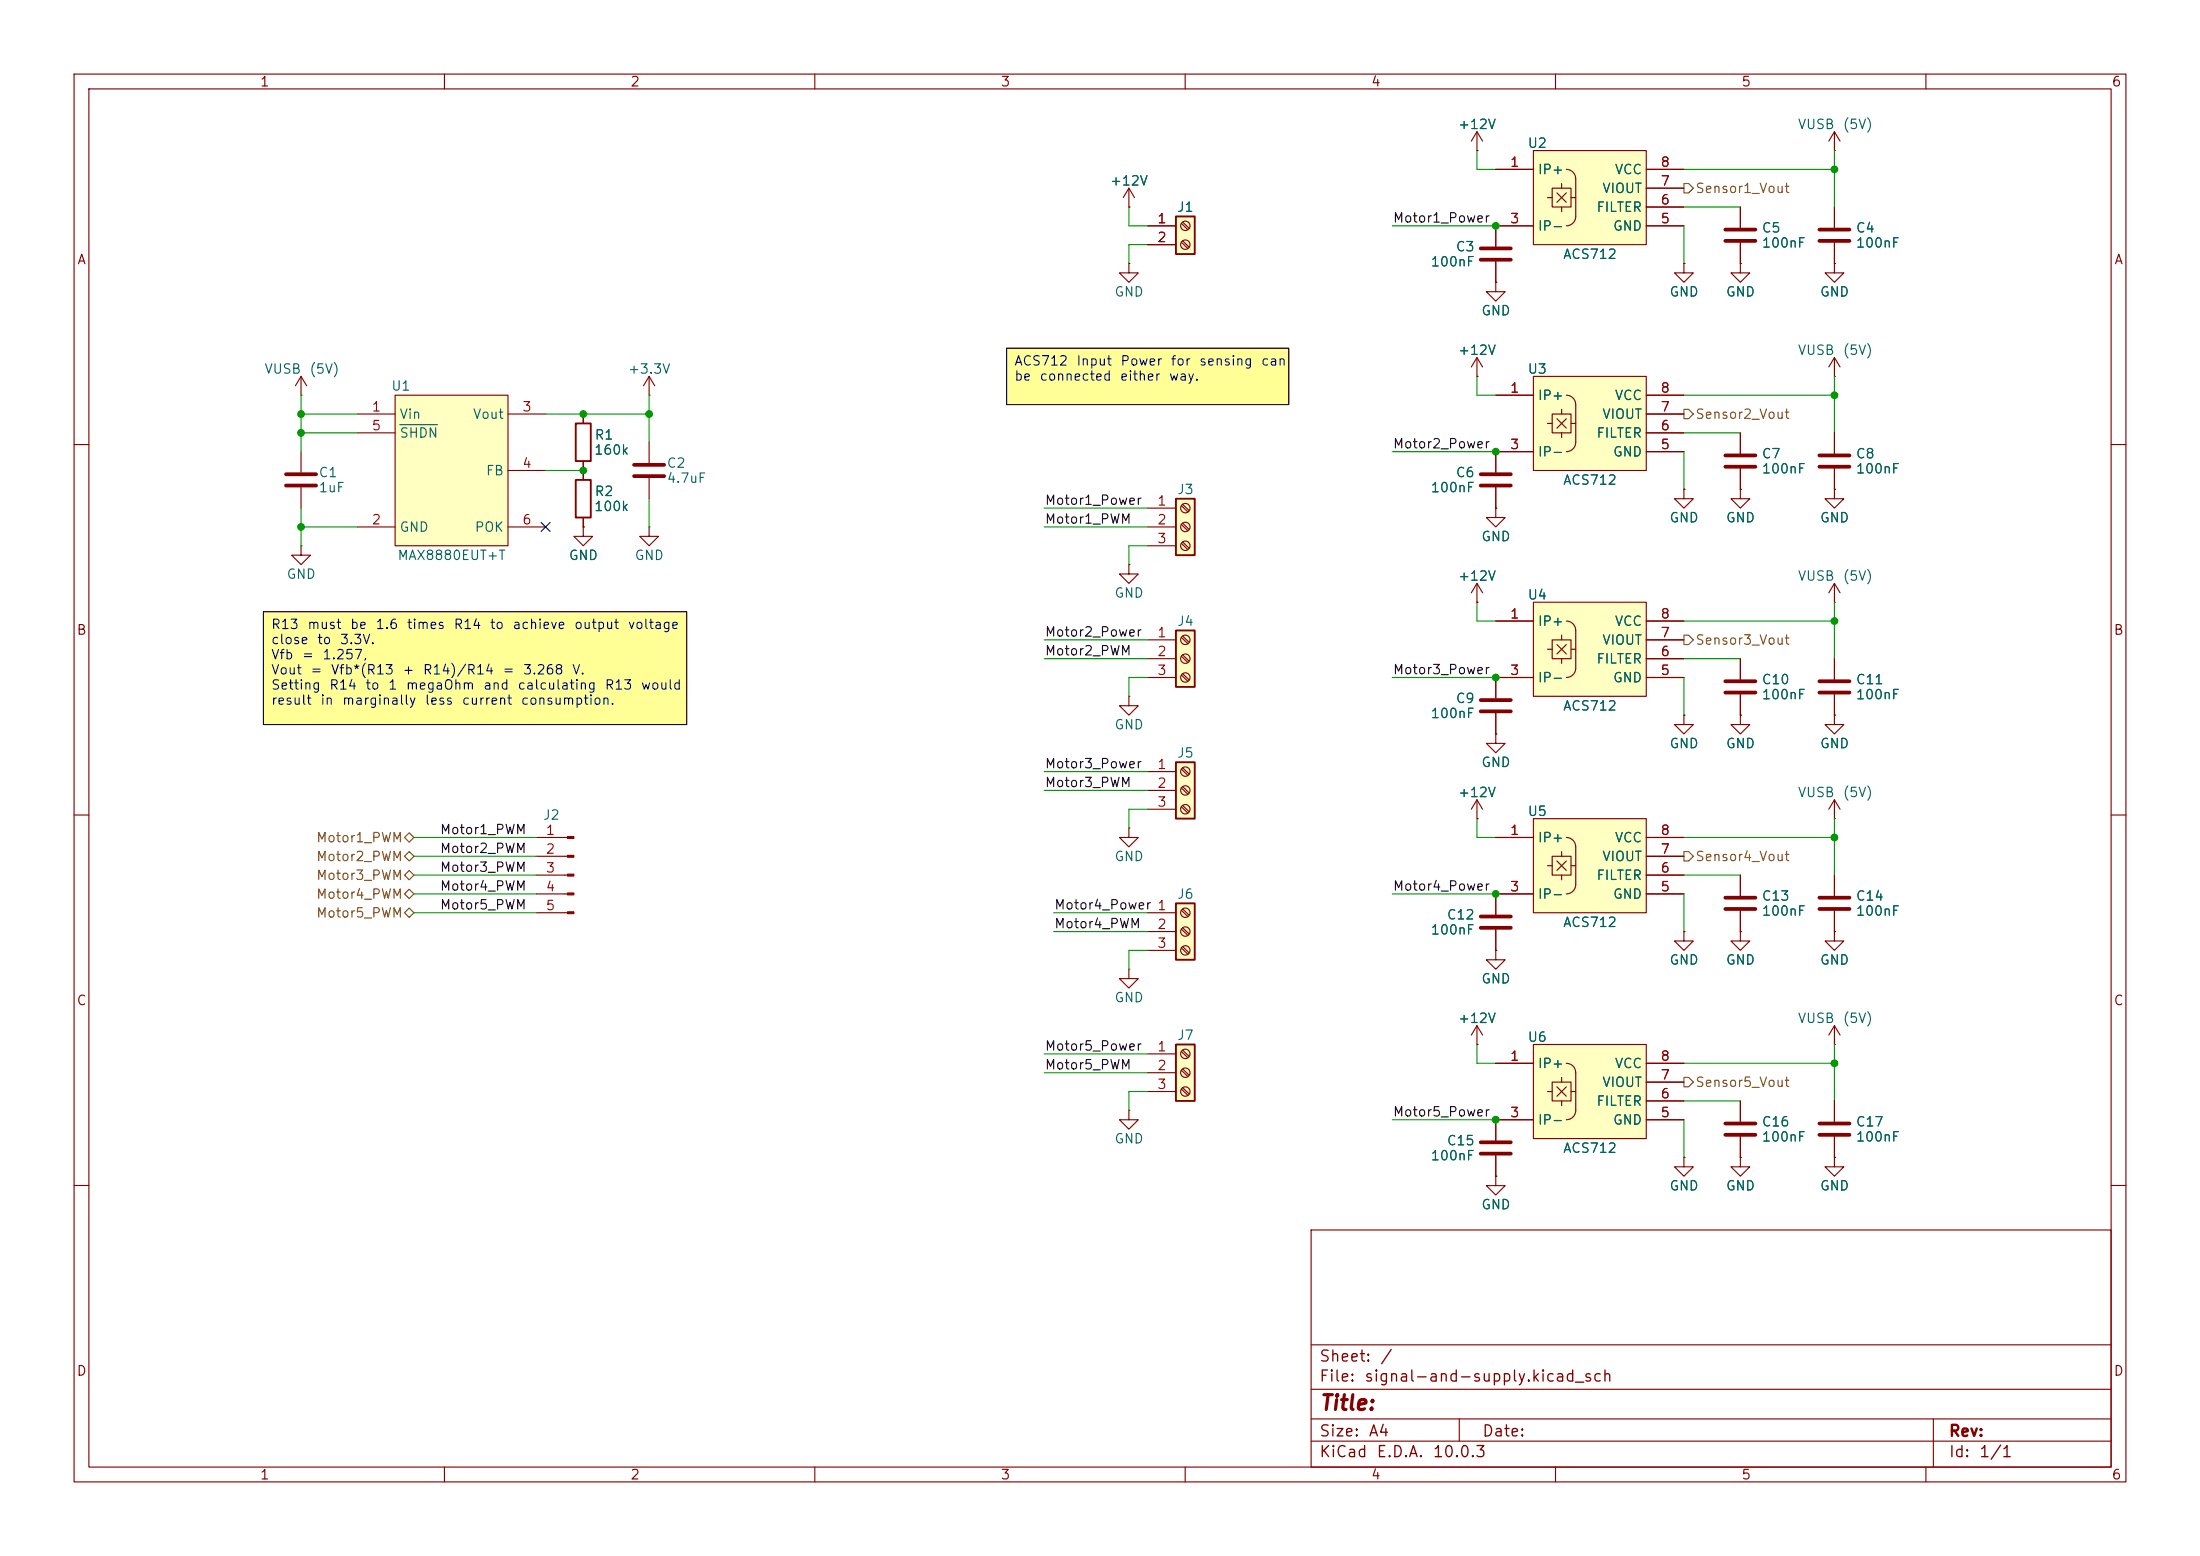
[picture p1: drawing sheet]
<svg xmlns="http://www.w3.org/2000/svg" width="297mm" height="210mm" viewBox="0 0 297 210" stroke-linecap="round" stroke-linejoin="round" font-family="sans-serif">
<g fill="none" stroke="#840000" stroke-width=".15">
<path d="M10 10h277v190h-277zM12 12h273v186h-273zM60 10v2M110 10v2M160 10v2M210 10v2M260 10v2M10 60h2M285 60h2M10 110h2M285 110h2M10 160h2"/>
<path d="M177 166h108v32h-108zM285 160h2M60 198v2M110 198v2M160 198v2M177 194.5h108M177 191.5h108M177 187.5h108M177 181.5h108M197 191.5v3M210 198v2M260 198v2"/>
<path d="M261 191.5v6.5"/>
</g>
<g fill="#ffff96">
<path d="M35.6 82.6h57.1v15.2h-57.1z"/>
<path d="M135.9 47h38.1v7.6h-38.1z"/>
</g>
<path d="M87.6 53.3h.1M87.6 50.8l-.7 1.3M87.6 50.8l.8 1.3M87.6 50.8v2.5M234.9 125.7v1.3h1.3l-1.3 1.3-1.2-1.3h1.2M234.9 125.7h.1M247.6 125.7v1.3h1.3l-1.3 1.3-1.2-1.3h1.2M247.6 125.7h.1" fill="none" stroke="#840000" stroke-width=".15"/>
<path d="M207 110.5h15.2v12.7h-15.2z" fill="#ffffc2"/>
<g fill="none" stroke="#840000" stroke-width=".15">
<path d="M152.4 35.6v1.2h1.3l-1.3 1.3-1.3-1.3h1.3M152.4 35.6h.1M152.4 27.9h.1M152.4 25.4l-.8 1.3M152.4 25.4l.8 1.3M152.4 25.4v2.5M201.9 91.4v2.8M201.9 96.3v2.8M201.9 113h5.1M207 110.5h15.2v12.7h-15.2zM208.9 116.8h.6M209.5 115.6h2.6v2.5h-2.6z"/>
<path d="M210.2 116.2l1.3 1.3M210.8 114.9v.7M210.8 118.1v.6M211.5 113a1.27 1.27 0 0 1 1.2 1.3v5.1a1.27 1.27 0 0 1-1.2 1.2M211.5 116.2l-1.3 1.3M212.1 116.8h.6M222.2 113h5.1M222.2 118.1h5.1M222.2 115.6h5.1M201.9 120.7h5.1M222.2 120.7h5.1"/>
</g>
<path d="M199.9 94.5h4.1M199.9 96h4.1" fill="none" stroke="#840000" stroke-width=".51"/>
<path d="M158.7 29.2h2.6v5.1h-2.6z" fill="#ffffc2"/>
<path d="M158.7 29.2h2.6v5.1h-2.6zM77.7 64.8h2.1v5.1h-2.1z" fill="none" stroke="#840000" stroke-width=".25"/>
<g fill="none" stroke="#840000" stroke-width=".15">
<path d="M154.9 30.5h3.8M154.9 33h3.8M159.5 30.1l.9 .9M159.5 32.7l.9 .8M159.7 30l.8 .8M159.7 32.5l.8 .9M199.4 50.8h.1M199.4 48.3l-.8 1.2M199.4 48.3l.8 1.2M199.4 48.3v2.5M78.7 63.5v1.3M78.7 69.9v1.2"/>
<path d="M201.9 99.1v1.2h1.3l-1.3 1.3-1.2-1.3h1.2M201.9 99.1h.1M201.9 128.3v1.2h1.3l-1.3 1.3-1.2-1.3h1.2M201.9 128.3h.1M201.9 120.7v2.7M201.9 125.5v2.8"/>
<circle cx="160" cy="30.5" r=".63"/>
<circle cx="160" cy="33" r=".63"/>
</g>
<path d="M199.9 123.7h4.1M199.9 125.2h4.1" fill="none" stroke="#840000" stroke-width=".51"/>
<path d="M207 141h15.2v12.7h-15.2z" fill="#ffffc2"/>
<g fill="none" stroke="#840000" stroke-width=".15">
<path d="M201.9 38.1v1.3h1.3l-1.3 1.2-1.2-1.2h1.2M201.9 38.1h.1M201.9 30.5v2.8M201.9 35.3v2.8M40.6 61v2.8M40.6 65.8v2.8M199.4 78.7l-.8 1.3M199.4 78.7l.8 1.3M199.4 78.7v2.6M201.9 68.6v1.3h1.3l-1.3 1.2-1.2-1.2h1.2M201.9 68.6h.1M201.9 61v2.8"/>
<path d="M201.9 65.8v2.8M199.4 81.3h.1M201.9 158.8v1.2h1.3l-1.3 1.3-1.2-1.3h1.2M201.9 158.8h.1M201.9 143.5h5.1M201.9 156v2.8M207 141h15.2v12.7h-15.2zM207 151.1h-5.1v2.8M208.9 147.3h.6M209.5 146.1h2.6v2.5h-2.6zM210.2 146.7l1.3 1.3M210.8 145.4v.7"/>
<path d="M210.8 148.6v.6M211.5 143.5a1.27 1.27 0 0 1 1.2 1.3v5.1a1.27 1.27 0 0 1-1.2 1.2M211.5 146.7l-1.3 1.3M212.1 147.3h.6M222.2 143.5h5.1M222.2 151.1h5.1M222.2 148.6h5.1M222.2 146.1h5.1M234.9 156.2v1.3h1.3l-1.3 1.3-1.2-1.3h1.2M234.9 156.2h.1M247.6 156.2v1.3h1.3l-1.3 1.3-1.2-1.3h1.2M247.6 156.2h.1"/>
</g>
<path d="M199.9 33.5h4.1M199.9 35.1h4.1M38.6 64h4.1M38.6 65.5h4.1M199.9 64h4.1M199.9 65.5h4.1M199.9 154.2h4.1M199.9 155.7h4.1" fill="none" stroke="#840000" stroke-width=".51"/>
<path d="M53.3 53.3h15.3v20.4h-15.3z" fill="#ffffc2"/>
<path d="M48.3 55.9h5M48.3 58.4h5M53.3 53.3h15.3v20.4h-15.3zM68.6 55.9h5.1M48.3 71.1h5M68.6 71.1h5.1M68.6 63.5h5.1" fill="none" stroke="#840000" stroke-width=".15"/>
<path d="M54 57.3h5.1" fill="none" stroke="#006464" stroke-width=".15"/>
<path d="M158.7 85.1h2.6v7.6h-2.6z" fill="#ffffc2"/>
<path d="M158.7 85.1h2.6v7.6h-2.6z" fill="none" stroke="#840000" stroke-width=".25"/>
<g fill="none" stroke="#840000" stroke-width=".15">
<path d="M152.4 76.2v1.3h1.3l-1.3 1.2-1.3-1.2h1.3M152.4 76.2h.1M154.9 86.4h3.8M154.9 88.9h3.8M154.9 91.4h3.8M159.5 86l.9 .9M159.5 88.6l.9 .8M159.5 91.1l.9 .8M159.7 85.9l.8 .8M159.7 88.4l.8 .8M159.7 90.9l.8 .9"/>
<circle cx="160" cy="88.9" r=".63"/>
<circle cx="160" cy="86.4" r=".63"/>
<circle cx="160" cy="91.4" r=".63"/>
</g>
<path d="M158.7 67.3h2.6v7.6h-2.6z" fill="#ffffc2"/>
<path d="M77.7 57.2h2.1v5h-2.1zM158.7 67.3h2.6v7.6h-2.6z" fill="none" stroke="#840000" stroke-width=".25"/>
<g fill="none" stroke="#840000" stroke-width=".15">
<path d="M227.3 35.6v1.2h1.3l-1.3 1.3-1.2-1.3h1.2M227.3 35.6h.1M234.9 35.6v1.2h1.3l-1.3 1.3-1.2-1.3h1.2M234.9 35.6h.1M234.9 27.9v2.8M234.9 32.8v2.8M247.6 35.6v1.2h1.3l-1.3 1.3-1.2-1.3h1.2M247.6 35.6h.1M78.7 55.9v1.3M87.6 59.7v2.8M40.6 73.7v1.2h1.3l-1.3 1.3-1.2-1.3h1.2M40.6 73.7h.1"/>
<path d="M78.7 71.1v1.3h1.3l-1.3 1.3-1.2-1.3h1.2M78.7 71.1h.1M78.7 62.2v1.3M87.6 64.5v2.8M154.9 68.6h3.8M154.9 71.1h3.8M154.9 73.7h3.8M159.5 68.2l.9 .9M159.5 70.8l.9 .8M159.5 73.3l.9 .9M159.7 68.1l.8 .8M159.7 70.6l.8 .9"/>
<path d="M159.7 73.2l.8 .8M227.3 66v1.3h1.3l-1.3 1.3-1.2-1.3h1.2M227.3 66h.1M234.9 66v1.3h1.3l-1.3 1.3-1.2-1.3h1.2M234.9 66h.1M247.6 66v1.3h1.3l-1.3 1.3-1.2-1.3h1.2M247.6 66h.1M247.6 78.7v2.6M247.6 78.7l-.7 1.3M247.6 78.7l.8 1.3M152.4 94v1.3h1.3l-1.3 1.2-1.3-1.2h1.3M152.4 94h.1"/>
<path d="M227.3 96.5v1.3h1.3l-1.3 1.3-1.2-1.3h1.2M227.3 96.5h.1M234.9 96.5v1.3h1.3l-1.3 1.3-1.2-1.3h1.2M234.9 96.5h.1M234.9 88.9v2.8M234.9 93.7v2.8M247.6 96.5v1.3h1.3l-1.3 1.3-1.2-1.3h1.2M247.6 96.5h.1M247.6 81.3h.1M247.6 88.9v2.8M247.6 93.7v2.8M72.4 113h4.2"/>
<path d="M72.4 115.6h4.2M72.4 118.1h4.2M234.9 118.1v2.8M247.6 110.5h.1M247.6 108v2.5M247.6 108l-.7 1.2M247.6 108l.8 1.2M72.4 120.7h4.2M72.4 123.2h4.2M234.9 122.9v2.8M247.6 138.4v2.6M247.6 138.4l-.7 1.3"/>
<path d="M247.6 138.4l.8 1.3M227.3 156.2v1.3h1.3l-1.3 1.3-1.2-1.3h1.2M227.3 156.2h.1M234.9 148.6v2.8M234.9 153.4v2.8M247.6 141h.1M247.6 148.6v2.8M247.6 153.4v2.8"/>
<circle cx="160" cy="68.6" r=".63"/>
<circle cx="160" cy="73.7" r=".63"/>
<circle cx="160" cy="71.1" r=".63"/>
</g>
<g fill="none" stroke="#840000" stroke-width=".51">
<path d="M232.9 31h4.1M232.9 32.5h4.1M85.6 62.7h4.1M85.6 64.3h4.1M232.9 91.9h4.1M232.9 93.5h4.1M245.6 91.9h4.1M245.6 93.5h4.1M232.9 121.2h4.1M232.9 122.7h4.1M232.9 151.6h4.1M232.9 153.2h4.1"/>
<path d="M245.6 151.6h4.1M245.6 153.2h4.1"/>
</g>
<g fill="#840000" stroke="#840000" stroke-width=".15">
<path d="M76.6 112.9h.9v.3h-.9z"/>
<path d="M76.6 115.4h.9v.3h-.9z"/>
<path d="M76.6 118h.9v.2h-.9z"/>
<path d="M76.6 120.5h.9v.3h-.9z"/>
<path d="M76.6 123.1h.9v.2h-.9z"/>
</g>
<path d="M207 81.3h15.2v12.7h-15.2z" fill="#ffffc2"/>
<g fill="none" stroke="#840000" stroke-width=".15">
<path d="M199.4 17.8v2.5M199.4 17.8l-.8 1.3M199.4 17.8l.8 1.3M247.6 17.8v2.5M247.6 17.8l-.7 1.3M247.6 17.8l.8 1.3M199.4 20.3h.1M247.6 20.3h.1M247.6 27.9v2.8M247.6 32.8v2.8M40.6 53.3h.1M40.6 50.8l-.7 1.3"/>
<path d="M40.6 50.8l.8 1.3M40.6 50.8v2.5M247.6 50.8h.1M247.6 48.3v2.5M247.6 58.4v2.8M247.6 48.3l-.7 1.2M247.6 48.3l.8 1.2M247.6 63.2v2.8M201.9 83.8h5.1M201.9 91.4h5.1M207 81.3h15.2v12.7h-15.2zM208.9 87.6h.6"/>
<path d="M209.5 86.4h2.6v2.5h-2.6zM210.2 87l1.3 1.3M210.8 85.7v.7M210.8 88.9v.6M211.5 83.8a1.27 1.27 0 0 1 1.2 1.3v5.1a1.27 1.27 0 0 1-1.2 1.2M211.5 87l-1.3 1.3M212.1 87.6h.6M222.2 83.8h5.1M222.2 91.4h5.1M222.2 88.9h5.1M222.2 86.4h5.1M199.4 110.5h.1"/>
<path d="M199.4 108l-.8 1.2M199.4 108l.8 1.2M199.4 108v2.5M152.4 149.9v1.2h1.3l-1.3 1.3-1.3-1.3h1.3M152.4 149.9h.1"/>
</g>
<path d="M245.6 31h4.1M245.6 32.5h4.1M245.6 61.5h4.1M245.6 63h4.1" fill="none" stroke="#840000" stroke-width=".51"/>
<path d="M158.7 102.9h2.6v7.6h-2.6z" fill="#ffffc2"/>
<path d="M158.7 102.9h2.6v7.6h-2.6z" fill="none" stroke="#840000" stroke-width=".25"/>
<g fill="none" stroke="#840000" stroke-width=".15">
<path d="M154.9 104.1h3.8M154.9 106.7h3.8M154.9 109.2h3.8M159.5 103.8l.9 .8M159.5 106.3l.9 .9M159.5 108.9l.9 .8M159.7 103.6l.8 .9M159.7 106.2l.8 .8M159.7 108.7l.8 .9"/>
<circle cx="160" cy="104.1" r=".63"/>
<circle cx="160" cy="106.7" r=".63"/>
<circle cx="160" cy="109.2" r=".63"/>
</g>
<path d="M158.7 121.9h2.6v7.6h-2.6z" fill="#ffffc2"/>
<path d="M158.7 121.9h2.6v7.6h-2.6z" fill="none" stroke="#840000" stroke-width=".25"/>
<g fill="none" stroke="#840000" stroke-width=".15">
<path d="M152.4 111.8v1.2h1.3l-1.3 1.3-1.3-1.3h1.3M152.4 111.8h.1M154.9 123.2h3.8M154.9 125.7h3.8M154.9 128.3h3.8M159.5 122.9l.9 .8M159.5 125.4l.9 .8M159.5 127.9l.9 .9M159.7 122.7l.8 .8M159.7 125.2l.8 .9M159.7 127.8l.8 .8"/>
<circle cx="160" cy="125.7" r=".63"/>
<circle cx="160" cy="123.2" r=".63"/>
<circle cx="160" cy="128.3" r=".63"/>
</g>
<path d="M207 20.3h15.2v12.7h-15.2z" fill="#ffffc2"/>
<g fill="none" stroke="#840000" stroke-width=".15">
<path d="M201.9 22.9h5.1M201.9 30.5h5.1M207 20.3h15.2v12.7h-15.2zM208.9 26.7h.6M209.5 25.4h2.6v2.5h-2.6zM210.2 26l1.3 1.3M210.8 24.8v.6M210.8 27.9v.7M211.5 22.9a1.27 1.27 0 0 1 1.2 1.2v5.1a1.27 1.27 0 0 1-1.2 1.3M211.5 26l-1.3 1.3M212.1 26.7h.6M222.2 22.9h5.1"/>
<path d="M222.2 30.5h5.1M222.2 27.9h5.1M222.2 25.4h5.1M234.9 58.4v2.8M234.9 63.2v2.8"/>
</g>
<path d="M232.9 61.5h4.1M232.9 63h4.1" fill="none" stroke="#840000" stroke-width=".51"/>
<path d="M207 50.8h15.2v12.7h-15.2z" fill="#ffffc2"/>
<g fill="none" stroke="#840000" stroke-width=".15">
<path d="M201.9 53.3h5.1M207 50.8h15.2v12.7h-15.2zM208.9 57.2h.6M209.5 55.9h2.6v2.5h-2.6zM210.2 56.5l1.3 1.3M210.8 55.2v.7M210.8 58.4v.7M211.5 53.3a1.27 1.27 0 0 1 1.2 1.3v5.1a1.27 1.27 0 0 1-1.2 1.3M211.5 56.5l-1.3 1.3M212.1 57.2h.6M222.2 53.3h5.1M222.2 58.4h5.1"/>
<path d="M222.2 55.9h5.1M201.9 61h5.1M222.2 61h5.1M199.4 138.4l-.8 1.3M199.4 138.4l.8 1.3M199.4 138.4v2.6M199.4 141h.1"/>
</g>
<path d="M158.7 141h2.6v7.6h-2.6z" fill="#ffffc2"/>
<path d="M158.7 141h2.6v7.6h-2.6z" fill="none" stroke="#840000" stroke-width=".25"/>
<g fill="none" stroke="#840000" stroke-width=".15">
<path d="M152.4 27.9h.1M154.9 30.5h3.8M154.9 33h3.8M199.4 20.3h.1M201.9 38.1h.1M201.9 35.3v2.8M201.9 22.9h5.1M207 30.5h-5.1v2.8M222.2 30.5h5.1M222.2 22.9h5.1M222.2 27.9h5.1M222.2 25.4h5.1"/>
<path d="M227.3 35.6h.1M234.9 35.6h.1M234.9 27.9v2.8M234.9 32.8v2.8M247.6 35.6h.1M247.6 27.9v2.8M247.6 32.8v2.8M78.7 55.9v1.3M199.4 50.8h.1M201.9 53.3h5.1M222.2 53.3h5.1M222.2 58.4h5.1"/>
<path d="M222.2 55.9h5.1M234.9 58.4v2.8M247.6 58.4v2.8M78.7 71.1h.1M78.7 62.2v2.6M78.7 69.9v1.2M87.6 71.1v1.3h1.3l-1.3 1.3-1.2-1.3h1.2M87.6 71.1h.1M201.9 68.6h.1M201.9 65.8v2.8M207 61h-5.1v2.8M222.2 61h5.1"/>
<path d="M227.3 66h.1M234.9 66h.1M234.9 63.2v2.8M247.6 66h.1M247.6 63.2v2.8M199.4 81.3h.1M201.9 99.1h.1M201.9 96.3v2.8M201.9 83.8h5.1M207 91.4h-5.1v2.8M222.2 83.8h5.1M222.2 91.4h5.1"/>
<path d="M222.2 88.9h5.1M222.2 86.4h5.1M227.3 96.5h.1M234.9 96.5h.1M234.9 88.9v2.8M234.9 93.7v2.8M247.6 96.5h.1M247.6 88.9v2.8M247.6 93.7v2.8M199.4 110.5h.1M201.9 113h5.1M222.2 113h5.1"/>
<path d="M222.2 118.1h5.1M222.2 115.6h5.1M234.9 118.1v2.8M247.6 118.1v2.8M152.4 130.8v1.3h1.3l-1.3 1.3-1.3-1.3h1.3M152.4 130.8h.1M201.9 128.3h.1M201.9 125.5v2.8M207 120.7h-5.1v2.7M222.2 120.7h5.1M227.3 125.7v1.3h1.3l-1.3 1.3-1.2-1.3h1.2M227.3 125.7h.1"/>
<path d="M234.9 125.7h.1M234.9 122.9v2.8M247.6 125.7h.1M247.6 122.9v2.8M154.9 142.2h3.8M154.9 144.8h3.8M154.9 147.3h3.8M159.5 141.9l.9 .8M159.5 144.4l.9 .9M159.5 147l.9 .8M159.7 141.7l.8 .9M159.7 144.3l.8 .8"/>
<path d="M159.7 146.8l.8 .9M199.4 141h.1M201.9 158.8h.1M201.9 156v2.8M201.9 143.5h5.1M207 151.1h-5.1v2.8M222.2 143.5h5.1M222.2 151.1h5.1M222.2 148.6h5.1M222.2 146.1h5.1M227.3 156.2h.1M234.9 156.2h.1"/>
<path d="M234.9 148.6v2.8M234.9 153.4v2.8M247.6 156.2h.1M247.6 148.6v2.8M247.6 153.4v2.8"/>
<circle cx="160" cy="144.8" r=".63"/>
<circle cx="160" cy="147.3" r=".63"/>
<circle cx="160" cy="142.2" r=".63"/>
</g>
<path d="M245.6 121.2h4.1M245.6 122.7h4.1" fill="none" stroke="#840000" stroke-width=".51"/>
<path d="M227.3 24.8h.7l.6 .6-.6 .6h-.7zM227.3 55.2h.7l.6 .7-.6 .6h-.7zM227.3 85.7h.7l.6 .7-.6 .6h-.7zM54.6 113l.6-.6 .7 .6-.7 .7zM54.6 118.1l.6-.6 .7 .6-.7 .6zM54.6 115.6l.6-.7 .7 .7-.7 .6zM227.3 114.9h.7l.6 .7-.6 .6h-.7zM54.6 120.7l.6-.7 .7 .7-.7 .6zM54.6 123.2l.6-.6 .7 .6-.7 .6zM227.3 145.4h.7l.6 .7-.6 .6h-.7z" fill="none" stroke="#725600" stroke-width=".15"/>
<g fill="none" stroke="#009600" stroke-width=".15">
<path d="M152.4 27.9v2.6h2.5M154.9 33h-2.5v2.6M188 30.5h13.9M199.4 20.3v2.6h2.5M227.3 30.5v5.1M227.3 22.9h20.3M227.3 27.9h7.6M247.6 20.3v7.6M40.6 53.3v7.7M40.6 55.9h7.7M40.6 58.4h7.7M73.7 55.9h13.9"/>
<path d="M87.6 53.3v6.4M199.4 50.8v2.5h2.5M227.3 58.4h7.6M227.3 53.3h20.3M247.6 50.8v7.6M40.6 68.6v5.1M40.6 71.1h7.7M73.7 63.5h5M87.6 67.3v3.8M141 71.1h13.9M141 68.6h13.9M154.9 73.7h-2.5v2.5"/>
<path d="M188 61h13.9M227.3 61v5M141 88.9h13.9M141 86.4h13.9M154.9 91.4h-2.5v2.6M188 91.4h13.9M199.4 81.3v2.5h2.5M227.3 91.4v5.1M227.3 88.9h7.6M227.3 83.8h20.3M247.6 81.3v7.6M55.9 118.1h16.5"/>
<path d="M55.9 115.6h16.5M55.9 113h16.5M141 106.7h13.9M141 104.1h13.9M154.9 109.2h-2.5v2.6M199.4 110.5v2.5h2.5M227.3 118.1h7.6M227.3 113h20.3M247.6 110.5v7.6M55.9 120.7h16.5M55.9 123.2h16.5M142.2 125.7h12.7"/>
<path d="M142.2 123.2h12.7M154.9 128.3h-2.5v2.5M188 120.7h13.9M227.3 120.7v5M141 142.2h13.9M141 144.8h13.9M154.9 147.3h-2.5v2.6M188 151.1h13.9M199.4 141v2.5h2.5M227.3 151.1v5.1M227.3 143.5h20.3M227.3 148.6h7.6"/>
<path d="M247.6 141v7.6"/>
</g>
<path d="M73.1 70.5l1.2 1.2M74.3 70.5l-1.2 1.2" fill="none" stroke="#000084" stroke-width=".15"/>
<path d="M135.9 47h38.1v7.6h-38.1zM35.6 82.6h57.1v15.2h-57.1z" fill="none" stroke="#000" stroke-width=".15"/>
<g fill="#009600" stroke="#009600" stroke-width=".14">
<circle cx="201.9" cy="30.5" r=".46"/>
<circle cx="201.9" cy="61" r=".46"/>
<circle cx="87.6" cy="55.9" r=".46"/>
<circle cx="78.7" cy="63.5" r=".46"/>
<circle cx="78.7" cy="55.9" r=".46"/>
<circle cx="201.9" cy="91.4" r=".46"/>
<circle cx="201.9" cy="120.7" r=".46"/>
<circle cx="40.6" cy="71.1" r=".46"/>
<circle cx="40.6" cy="55.9" r=".46"/>
<circle cx="40.6" cy="58.4" r=".46"/>
<circle cx="247.6" cy="53.3" r=".46"/>
<circle cx="247.6" cy="22.9" r=".46"/>
<circle cx="247.6" cy="83.8" r=".46"/>
<circle cx="247.6" cy="143.5" r=".46"/>
<circle cx="201.9" cy="151.1" r=".46"/>
<circle cx="247.6" cy="113" r=".46"/>
</g>
<text font-size="2" fill="#840000" x="178" y="190.8">Title:</text>
<g font-size="1.5" fill="#840000">
<text x="178" y="184.2">Sheet:</text>
<text x="186.2" y="184.2">/</text>
<text x="178" y="186.9">File:</text>
<text x="184.1" y="186.9">signal-and-supply.kicad_sch</text>
<text x="178" y="197.1">KiCad</text>
<text x="178" y="194.3">Size:</text>
<text x="184.7" y="194.3">A4</text>
<text x="185.7" y="197.1">E.D.A.</text>
<text x="193.3" y="197.1">10.0.3</text>
<text x="200" y="194.3">Date:</text>
<text x="263" y="194.3">Rev:</text>
<text x="263" y="197.1">Id:</text>
<text x="267.1" y="197.1">1/1</text>
</g>
<g font-size="1.3" fill="#840000">
<text x="35" y="12">1</text>
<text x="85" y="12">2</text>
<text x="135" y="12">3</text>
<text x="185" y="12">4</text>
<text x="235" y="12">5</text>
<text x="285" y="12">6</text>
<text x="10.3" y="36">A</text>
<text x="285.3" y="36">A</text>
<text x="10.3" y="86">B</text>
<text x="285.3" y="86">B</text>
<text x="10.3" y="136">C</text>
<text x="285.3" y="136">C</text>
<text x="10.3" y="186">D</text>
<text x="285.3" y="186">D</text>
<text x="35" y="200">1</text>
<text x="85" y="200">2</text>
<text x="135" y="200">3</text>
<text x="185" y="200">4</text>
<text x="235" y="200">5</text>
<text x="285" y="200">6</text>
</g>
<g font-size="1.3" fill="#006464">
<text x="196.7" y="17.7">+12V</text>
<text x="242.6" y="17.7">VUSB</text>
<text x="248.7" y="17.7">(5V)</text>
<text x="206.1" y="20.3">U2</text>
<text x="207.5" y="23.8">IP+</text>
<text x="217.9" y="23.8">VCC</text>
<text x="149.8" y="25.4">+12V</text>
<text x="158.8" y="28.9">J1</text>
<text x="215.4" y="28.9">FILTER</text>
<text x="216.2" y="26.4">VIOUT</text>
<text x="196.4" y="34.2">C3</text>
<text x="207.5" y="31.5">IP-</text>
<text x="210.9" y="35.3">ACS712</text>
<text x="217.7" y="31.5">GND</text>
<text x="237.8" y="31.7">C5</text>
<text x="237.8" y="33.7">100nF</text>
<text x="250.5" y="31.7">C4</text>
<text x="250.5" y="33.7">100nF</text>
<text x="150.4" y="40.3">GND</text>
<text x="193.1" y="36.3">100nF</text>
<text x="225.3" y="40.3">GND</text>
<text x="232.9" y="40.3">GND</text>
<text x="245.6" y="40.3">GND</text>
<text x="199.9" y="42.9">GND</text>
<text x="35.6" y="50.8">VUSB</text>
<text x="41.7" y="50.8">(5V)</text>
<text x="52.7" y="53">U1</text>
<text x="84.7" y="50.8">+3.3V</text>
<text x="196.7" y="48.2">+12V</text>
<text x="206.1" y="50.8">U3</text>
<text x="242.6" y="48.2">VUSB</text>
<text x="248.7" y="48.2">(5V)</text>
<text x="53.8" y="56.9">Vin</text>
<text x="53.8" y="59.4">SHDN</text>
<text x="63.8" y="56.9">Vout</text>
<text x="80.2" y="59.6">R1</text>
<text x="207.5" y="54.3">IP+</text>
<text x="215.4" y="59.4">FILTER</text>
<text x="216.2" y="56.9">VIOUT</text>
<text x="217.9" y="54.3">VCC</text>
<text x="42.9" y="64.7">C1</text>
<text x="65.5" y="64.5">FB</text>
<text x="80.1" y="61.7">160k</text>
<text x="89.9" y="63.5">C2</text>
<text x="89.9" y="65.5">4.7uF</text>
<text x="196.4" y="64.7">C6</text>
<text x="207.5" y="61.9">IP-</text>
<text x="210.9" y="65.7">ACS712</text>
<text x="217.7" y="61.9">GND</text>
<text x="237.8" y="62.2">C7</text>
<text x="237.8" y="64.2">100nF</text>
<text x="250.5" y="62.2">C8</text>
<text x="250.5" y="64.2">100nF</text>
<text x="42.9" y="66.8">1uF</text>
<text x="80.1" y="69.3">100k</text>
<text x="80.2" y="67.3">R2</text>
<text x="158.8" y="67">J3</text>
<text x="193.1" y="66.8">100nF</text>
<text x="225.3" y="70.8">GND</text>
<text x="232.9" y="70.8">GND</text>
<text x="245.6" y="70.8">GND</text>
<text x="53.6" y="75.9">MAX8880EUT+T</text>
<text x="53.8" y="72.1">GND</text>
<text x="64" y="72.1">POK</text>
<text x="76.7" y="75.9">GND</text>
<text x="85.6" y="75.9">GND</text>
<text x="199.9" y="73.4">GND</text>
<text x="38.6" y="78.4">GND</text>
<text x="150.4" y="81">GND</text>
<text x="196.7" y="78.7">+12V</text>
<text x="206.1" y="81.2">U4</text>
<text x="242.6" y="78.7">VUSB</text>
<text x="248.7" y="78.7">(5V)</text>
<text x="158.8" y="84.8">J4</text>
<text x="207.5" y="84.8">IP+</text>
<text x="215.4" y="89.9">FILTER</text>
<text x="216.2" y="87.3">VIOUT</text>
<text x="217.9" y="84.8">VCC</text>
<text x="196.4" y="95.2">C9</text>
<text x="207.5" y="92.4">IP-</text>
<text x="217.7" y="92.4">GND</text>
<text x="237.8" y="94.7">100nF</text>
<text x="237.8" y="92.7">C10</text>
<text x="250.5" y="94.7">100nF</text>
<text x="250.5" y="92.7">C11</text>
<text x="150.4" y="98.8">GND</text>
<text x="193.1" y="97.2">100nF</text>
<text x="210.9" y="96.2">ACS712</text>
<text x="225.3" y="101.3">GND</text>
<text x="232.9" y="101.3">GND</text>
<text x="245.6" y="101.3">GND</text>
<text x="158.8" y="102.6">J5</text>
<text x="196.7" y="107.9">+12V</text>
<text x="199.9" y="103.8">GND</text>
<text x="242.6" y="107.9">VUSB</text>
<text x="248.7" y="107.9">(5V)</text>
<text x="73.2" y="111">J2</text>
<text x="206.1" y="110.4">U5</text>
<text x="150.4" y="116.5">GND</text>
<text x="207.5" y="114">IP+</text>
<text x="215.4" y="119.1">FILTER</text>
<text x="216.2" y="116.5">VIOUT</text>
<text x="217.9" y="114">VCC</text>
<text x="158.8" y="121.6">J6</text>
<text x="195.2" y="124.4">C12</text>
<text x="207.5" y="121.6">IP-</text>
<text x="210.9" y="125.4">ACS712</text>
<text x="217.7" y="121.6">GND</text>
<text x="237.8" y="123.9">100nF</text>
<text x="237.8" y="121.9">C13</text>
<text x="250.5" y="123.9">100nF</text>
<text x="250.5" y="121.9">C14</text>
<text x="193.1" y="126.4">100nF</text>
<text x="225.3" y="130.5">GND</text>
<text x="232.9" y="130.5">GND</text>
<text x="245.6" y="130.5">GND</text>
<text x="150.4" y="135.6">GND</text>
<text x="199.9" y="133.1">GND</text>
<text x="158.8" y="140.7">J7</text>
<text x="196.7" y="138.4">+12V</text>
<text x="206.1" y="140.9">U6</text>
<text x="242.6" y="138.4">VUSB</text>
<text x="248.7" y="138.4">(5V)</text>
<text x="207.5" y="144.5">IP+</text>
<text x="215.4" y="149.6">FILTER</text>
<text x="216.2" y="147">VIOUT</text>
<text x="217.9" y="144.5">VCC</text>
<text x="150.4" y="154.6">GND</text>
<text x="195.2" y="154.9">C15</text>
<text x="207.5" y="152.1">IP-</text>
<text x="210.9" y="155.9">ACS712</text>
<text x="217.7" y="152.1">GND</text>
<text x="237.8" y="154.4">100nF</text>
<text x="237.8" y="152.4">C16</text>
<text x="250.5" y="154.4">100nF</text>
<text x="250.5" y="152.4">C17</text>
<text x="193.1" y="156.9">100nF</text>
<text x="225.3" y="161">GND</text>
<text x="232.9" y="161">GND</text>
<text x="245.6" y="161">GND</text>
<text x="199.9" y="163.5">GND</text>
</g>
<g font-size="1.3" fill="#a90000">
<text x="203.8" y="22.8">1</text>
<text x="224.1" y="22.8">8</text>
<text x="224.1" y="27.9">6</text>
<text x="224.1" y="25.4">7</text>
<text x="156.1" y="30.5">1</text>
<text x="156.1" y="33">2</text>
<text x="203.8" y="30.5">3</text>
<text x="224.1" y="30.5">5</text>
<text x="203.8" y="53.3">1</text>
<text x="224.1" y="53.3">8</text>
<text x="50.1" y="55.9">1</text>
<text x="50.1" y="58.4">5</text>
<text x="70.4" y="55.9">3</text>
<text x="224.1" y="58.4">6</text>
<text x="224.1" y="55.9">7</text>
<text x="70.4" y="63.5">4</text>
<text x="203.8" y="60.9">3</text>
<text x="224.1" y="60.9">5</text>
<text x="50.1" y="71.1">2</text>
<text x="70.4" y="71.1">6</text>
<text x="156.1" y="68.6">1</text>
<text x="156.1" y="71.1">2</text>
<text x="156.1" y="73.6">3</text>
<text x="203.8" y="83.8">1</text>
<text x="224.1" y="83.8">8</text>
<text x="156.1" y="86.3">1</text>
<text x="156.1" y="88.9">2</text>
<text x="224.1" y="88.9">6</text>
<text x="224.1" y="86.3">7</text>
<text x="156.1" y="91.4">3</text>
<text x="203.8" y="91.4">3</text>
<text x="224.1" y="91.4">5</text>
<text x="156.1" y="104.1">1</text>
<text x="156.1" y="106.7">2</text>
<text x="73.6" y="113">1</text>
<text x="156.1" y="109.2">3</text>
<text x="203.8" y="113">1</text>
<text x="224.1" y="113">8</text>
<text x="73.6" y="115.5">2</text>
<text x="73.6" y="118.1">3</text>
<text x="224.1" y="118.1">6</text>
<text x="224.1" y="115.5">7</text>
<text x="73.6" y="120.6">4</text>
<text x="73.6" y="123.2">5</text>
<text x="156.1" y="125.7">2</text>
<text x="203.8" y="120.6">3</text>
<text x="224.1" y="120.6">5</text>
<text x="156.1" y="128.2">3</text>
<text x="156.1" y="142.2">1</text>
<text x="203.8" y="143.5">1</text>
<text x="224.1" y="143.5">8</text>
<text x="156.1" y="144.8">2</text>
<text x="156.1" y="147.3">3</text>
<text x="224.1" y="148.6">6</text>
<text x="224.1" y="146">7</text>
<text x="203.8" y="151.1">3</text>
<text x="224.1" y="151.1">5</text>
</g>
<g font-size="1.3" fill="#725600">
<text x="228.8" y="26.4">Sensor1_Vout</text>
<text x="228.8" y="56.9">Sensor2_Vout</text>
<text x="228.8" y="87.3">Sensor3_Vout</text>
<text x="42.6" y="114">Motor1_PWM</text>
<text x="42.6" y="119.1">Motor3_PWM</text>
<text x="42.6" y="116.5">Motor2_PWM</text>
<text x="228.8" y="116.5">Sensor4_Vout</text>
<text x="42.6" y="121.6">Motor4_PWM</text>
<text x="42.6" y="124.2">Motor5_PWM</text>
<text x="228.8" y="147">Sensor5_Vout</text>
</g>
<g font-size="1.3" fill="#0f0f0f">
<text x="188" y="30.4">Motor1_Power</text>
<text x="188" y="60.8">Motor2_Power</text>
<text x="141" y="71">Motor1_PWM</text>
<text x="141" y="68.5">Motor1_Power</text>
<text x="141" y="88.8">Motor2_PWM</text>
<text x="141" y="86.2">Motor2_Power</text>
<text x="188" y="91.3">Motor3_Power</text>
<text x="141" y="104">Motor3_Power</text>
<text x="141" y="106.6">Motor3_PWM</text>
<text x="59.3" y="112.9">Motor1_PWM</text>
<text x="59.3" y="115.4">Motor2_PWM</text>
<text x="59.3" y="118">Motor3_PWM</text>
<text x="59.3" y="120.5">Motor4_PWM</text>
<text x="59.3" y="123.1">Motor5_PWM</text>
<text x="142.2" y="125.6">Motor4_PWM</text>
<text x="142.2" y="123.1">Motor4_Power 1</text>
<text x="188" y="120.5">Motor4_Power</text>
<text x="141" y="142.1">Motor5_Power</text>
<text x="141" y="144.7">Motor5_PWM</text>
<text x="188" y="151">Motor5_Power</text>
</g>
<g font-size="1.3" fill="#0000c2">
<text x="136.8" y="49.7">ACS712</text>
<text x="136.8" y="51.7">be</text>
<text x="140.3" y="51.7">connected</text>
<text x="145.2" y="49.7">Input</text>
<text x="151.1" y="51.7">either</text>
<text x="151.2" y="49.7">Power</text>
<text x="157.7" y="51.7">way.</text>
<text x="158" y="49.7">for</text>
<text x="161.8" y="49.7">sensing</text>
<text x="170.2" y="49.7">can</text>
<text x="36.5" y="85.2">R13</text>
<text x="36.5" y="87.3">close</text>
<text x="36.5" y="89.3">Vfb</text>
<text x="40.7" y="89.3">=</text>
<text x="41.4" y="85.2">must</text>
<text x="42.7" y="87.3">to</text>
<text x="43.4" y="89.3">1.257,</text>
<text x="45.8" y="87.3">3.3V.</text>
<text x="47.2" y="85.2">be</text>
<text x="50.6" y="85.2">1.6</text>
<text x="54.8" y="85.2">times</text>
<text x="61.1" y="85.2">R14</text>
<text x="66" y="85.2">to</text>
<text x="69.1" y="85.2">achieve</text>
<text x="77.4" y="85.2">output</text>
<text x="84.7" y="85.2">voltage</text>
<text x="36.5" y="91.4">Vout</text>
<text x="36.5" y="93.4">Setting</text>
<text x="36.5" y="95.4">result</text>
<text x="41.8" y="91.4">=</text>
<text x="43.1" y="95.4">in</text>
<text x="44.4" y="93.4">R14</text>
<text x="44.6" y="91.4">Vfb*(R13</text>
<text x="46.1" y="95.4">marginally</text>
<text x="49.2" y="93.4">to</text>
<text x="52.3" y="93.4">1</text>
<text x="54.2" y="91.4">+</text>
<text x="54.7" y="93.4">megaOhm</text>
<text x="57" y="91.4">R14)/R14</text>
<text x="57.3" y="95.4">less</text>
<text x="62.3" y="95.4">current</text>
<text x="65.1" y="93.4">and</text>
<text x="67.7" y="91.4">=</text>
<text x="69.8" y="93.4">calculating</text>
<text x="70.2" y="95.4">consumption.</text>
<text x="70.5" y="91.4">3.268</text>
<text x="77.1" y="91.4">V.</text>
<text x="81.6" y="93.4">R13</text>
<text x="86.4" y="93.4">would</text>
</g>
</svg>
